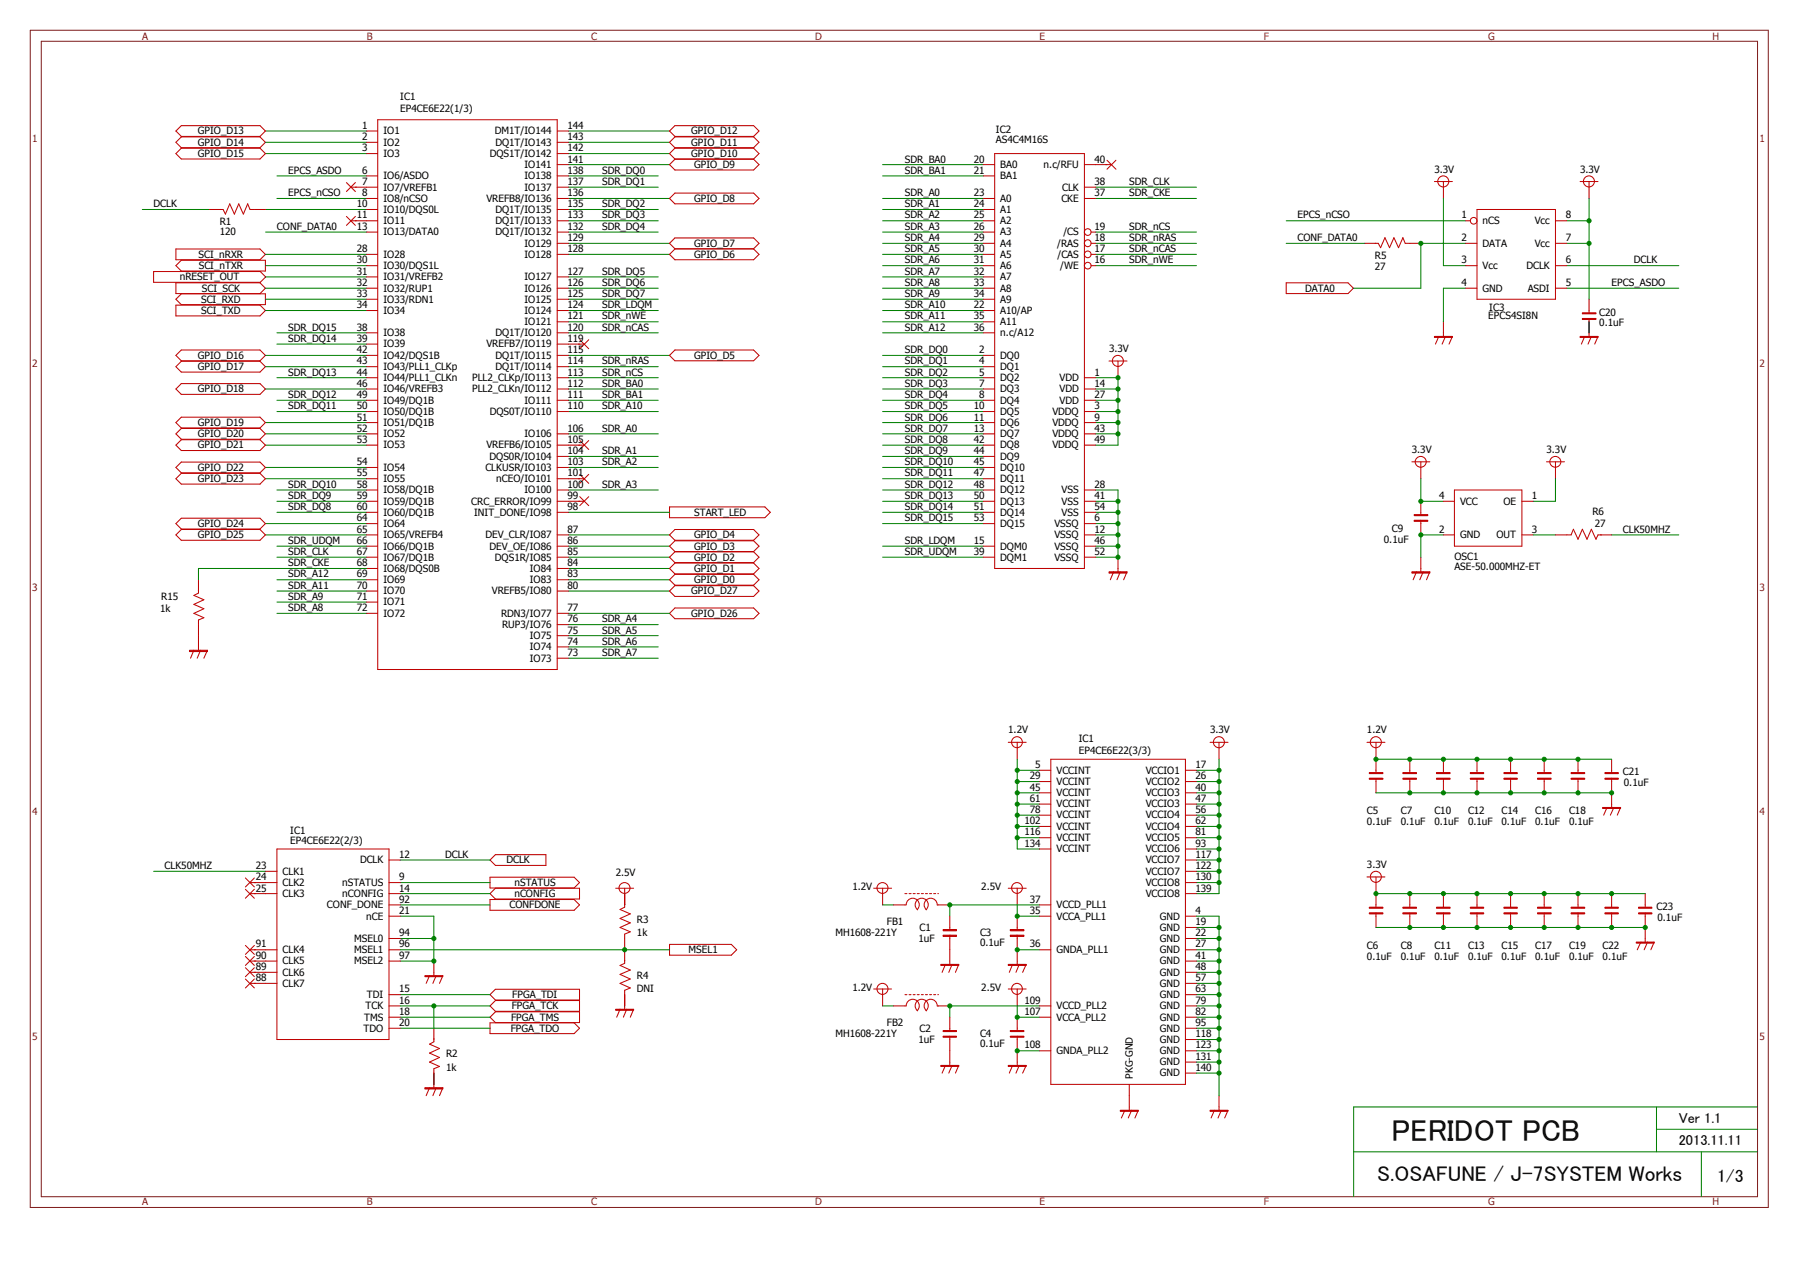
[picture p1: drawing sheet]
<svg xmlns="http://www.w3.org/2000/svg" width="297mm" height="210mm" viewBox="0 0 297 210" stroke-linecap="round" stroke-linejoin="round" font-family="sans-serif">
<path d="M5 5h286.9v194.3h-286.9zM6.8 6.8h283.4v190.8h-283.4z" fill="none" stroke="#802020" stroke-width=".17"/>
<g fill="none" stroke="#008000" stroke-width=".17">
<path d="M23.5 34.6h11.1M43.9 34.6h16.6M43.9 38.3h16.6M43.9 25.4h16.6M43.9 23.5h16.6M43.9 21.6h16.6M45.7 29h14.8M45.7 32.8h14.8M93.9 36.4h14.8M93.9 27.2h16.6M93.9 29h14.8M93.9 32.8h16.6"/>
<path d="M93.9 34.6h14.8M93.9 38.3h14.8M93.9 30.9h14.8M93.9 25.4h16.6M93.9 23.5h16.6M93.9 21.6h16.6M145.7 36.4h16.6M145.7 27.2h16.6M145.7 29h16.6M145.7 32.8h16.6M145.7 34.6h16.6M145.7 38.3h16.6"/>
<path d="M180.9 32.8h16.6M180.9 38.3h16.6M180.9 30.9h16.6M212.3 36.4h29.7M238.3 32.8v11.1h3.7M258.7 36.4h3.6M262.3 32.8v16.6M43.9 47.6h16.6M43.9 43.9h16.6M43.9 42h16.6M43.9 45.7h16.6M43.9 49.4h16.6"/>
<path d="M43.9 51.3h16.6M43.9 58.7h16.6M45.7 54.9h14.8M45.7 56.8h14.8M93.9 40.2h16.6M93.9 47.6h14.8M93.9 42h16.6M93.9 45.7h14.8M93.9 49.4h14.8M93.9 51.3h14.8M93.9 53.1h14.8M93.9 54.9h14.8"/>
<path d="M93.9 58.7h16.6M145.7 40.2h16.6M145.7 47.6h16.6M145.7 43.9h16.6M145.7 42h16.6M145.7 45.7h16.6M145.7 49.4h16.6M145.7 51.3h16.6M145.7 53.1h16.6M145.7 54.9h16.6M145.7 58.7h16.6M180.9 40.2h16.6"/>
<path d="M180.9 43.9h16.6M180.9 42h16.6M212.3 40.2h13M242 40.2h-7.4v7.4h-11.1M242 47.6h-3.7v5.5M258.7 40.2h3.6M258.7 47.6h18.5M258.7 43.9h18.5M262.3 53.1v1.8M43.9 64.2h16.6M43.9 69.8h16.6M43.9 71.6h16.6"/>
<path d="M43.9 60.5h16.6M43.9 73.5h16.6M43.9 77.2h16.6M43.9 79h16.6M45.7 62.4h14.8M45.7 66.1h14.8M45.7 67.9h14.8M93.9 62.4h14.8M93.9 64.2h14.8M93.9 66.1h14.8M93.9 67.9h14.8M93.9 71.6h14.8"/>
<path d="M93.9 60.5h14.8M93.9 75.4h14.8M93.9 77.2h14.8M145.7 62.4h16.6M145.7 64.2h16.6M145.7 66.1h16.6M145.7 67.9h16.6M145.7 69.8h16.6M145.7 71.6h16.6M145.7 60.5h16.6M145.7 73.5h16.6M145.7 75.4h16.6"/>
<path d="M145.7 77.2h16.6M145.7 79h16.6M180.9 62.4h3.7v11.1h-3.7M180.9 64.2h3.7M180.9 66.1h3.7M180.9 67.9h3.7M180.9 69.8h3.7M180.9 71.6h3.7M234.6 79v3.8h3.7M256.8 79v3.8h-3.7M43.9 88.3h16.6M43.9 86.4h16.6"/>
<path d="M45.7 82.8h14.8M45.7 92h14.8M45.7 84.6h14.8M45.7 90.2h14.8M45.7 80.9h14.8M45.7 95.7h14.8M45.7 97.6h14.8M45.7 99.4h14.8M60.5 93.9h-27.7v1.8M93.9 88.3h16.6M93.9 92h16.6M93.9 84.6h16.6"/>
<path d="M93.9 90.2h16.6M93.9 80.9h14.8M93.9 95.7h16.6M93.9 97.6h16.6M93.9 93.9h16.6M145.7 82.8h16.6M145.7 92h16.6M145.7 84.6h16.6M145.7 86.4h16.6M145.7 90.2h16.6M145.7 80.9h16.6M180.9 82.8h3.7"/>
<path d="M180.9 88.3h3.7M180.9 80.9h3.7v11.1h-3.7M180.9 84.6h3.7M180.9 86.4h3.7M180.9 90.2h3.7M238.3 88.3h-3.7v3.7M253.1 88.3h3.7M266.1 88.3h11.1M45.7 101.3h14.8M93.9 101.3h16.6M93.9 108.7h14.8M93.9 106.8h14.8"/>
<path d="M93.9 104.9h14.8M93.9 103.1h14.8M167.9 129h3.7M167.9 130.9h3.7M167.9 132.8h3.7M167.9 134.6h3.7M167.9 136.4h3.7M167.9 125.3v14.9h3.7M167.9 138.3h3.7M167.9 127.2h3.7M197.5 129h3.8M197.5 130.9h3.8"/>
<path d="M197.5 132.8h3.8M197.5 134.6h3.8M197.5 136.4h3.8M197.5 138.3h3.8M197.5 127.2h3.8M201.3 125.3v22.2h-3.8M227.2 130.9h38.9M227.2 125.3h38.9M25.4 143.8h18.5M66.1 151.3h5.5v7.4h-5.5M66.1 154.9h5.5M66.1 156.8h44.4"/>
<path d="M66.1 142h14.8M66.1 145.7h14.8M66.1 147.5h14.8M66.1 149.4h14.8M103.1 147.5v1.9M145.7 149.4h1.8M167.9 156.8h3.7M167.9 149.4v1.9h3.7M171.6 149.4h-14.8v1.9M197.5 143.8h3.8M197.5 154.9h3.8M197.5 156.8h3.8"/>
<path d="M197.5 158.7h3.8M197.5 140.2h3.8M197.5 142h3.8M197.5 145.7h3.8M197.5 153.1h3.8M197.5 151.3h3.8v29.6M227.2 153.1h44.4M227.2 147.5h44.4M66.1 169.8h14.8M66.1 164.2h14.8M66.1 167.9h14.8M66.1 166.1h14.8"/>
<path d="M71.6 166.1v3.7M71.6 177.2v1.8M103.1 164.2v1.9M145.7 166.1h1.8M167.9 166.1v1.8h3.7M167.9 173.5h3.7M171.6 166.1h-14.8v1.8M197.5 169.8h3.8M197.5 164.2h3.8M197.5 167.9h3.8M197.5 173.5h3.8M197.5 160.5h3.8"/>
<path d="M197.5 162.3h3.8M197.5 166.1h3.8M197.5 171.6h3.8M197.5 175.3h3.8M197.5 177.2h3.8M223.5 190.2h66.6M273.5 182.8v7.4M273.5 186.4h16.6M280.9 190.2v7.3M290.1 182.8h-66.6v14.7"/>
</g>
<g fill="none" stroke="#c00000" stroke-width=".17">
<path d="M62.4 19.8h29.6v90.7h-29.6zM29 23.5l.9-.9h13l.9 .9-.9 .9h-13zM29.9 24.5h13l.9 .9-.9 .8h-13l-.9-.8zM29.9 20.7h13l.9 .9-.9 .9h-13l-.9-.9zM34.6 34.6h2.2l.4 .7 .7-1.6 .8 1.6 .7-1.6 .8 1.6 .7-1.6 .4 .9h2.6M57.2 30.1l1.5 1.5M57.2 35.7l1.5 1.5M57.9 36.4h4.5M57.9 30.9h4.5M58.7 30.1l-1.5 1.5M58.7 35.7l-1.5 1.5M60.5 34.6h1.9"/>
<path d="M60.5 21.6h1.9M60.5 23.5h1.9M60.5 25.4h1.9M60.5 29h1.9M60.5 32.8h1.9M60.5 38.3h1.9M92 27.2h1.9M92 36.4h1.9M92 34.6h1.9M92 30.9h1.9M92 21.6h1.9M92 23.5h1.9"/>
<path d="M92 25.4h1.9M92 29h1.9M92 32.8h1.9M92 38.3h1.9M110.5 27.2l.9-.9h13l.9 .9-.9 .9h-13zM110.5 32.8l.9-.9h13l.9 .9-.9 .9h-13zM110.5 23.5l.9-.9h13l.9 .9-.9 .9h-13zM111.4 24.5h13l.9 .9-.9 .8h-13l-.9-.8zM111.4 20.7h13l.9 .9-.9 .9h-13l-.9-.9zM162.3 27.2h1.9M162.3 36.4h1.9M162.3 34.6h1.9"/>
<path d="M162.3 29h1.9M162.3 32.8h1.9M162.3 38.3h1.9M164.2 25.4h14.8v68.5h-14.8zM179 27.2h4.5M179 30.9h1.9M179 32.8h1.9M180.1 38.3h.8M182.8 26.5l1.4 1.4M184.2 26.5l-1.4 1.4M236.8 30h3M238.3 30v2.8"/>
<path d="M242 36.4h.7M243.8 34.6h13v14.8h-13zM256.8 36.4h1.9M260.9 30h2.9M262.3 30v2.8M25.4 44.8h17.6l.9 .9-.9 .9h-17.6zM29 46.7h13.9l.9 .9-.9 .9h-13.9zM29 41.1h13.9l.9 .9-.9 .9h-13.9zM29 50.4h13.9l.9 .9-.9 .9h-13.9zM29.9 43h13.9v1.7h-13.9l-.9-.8zM29.9 48.5h13.9v1.8h-13.9l-.9-.9zM29.9 57.8h13l.9 .9-.9 .9h-13l-.9-.9z"/>
<path d="M29.9 59.6h13l.9 .9-.9 .9h-13l-.9-.9zM60.5 43.9h1.9M60.5 47.6h1.9M60.5 49.4h1.9M60.5 56.8h1.9M60.5 45.7h1.9M60.5 51.3h1.9M60.5 42h1.9M60.5 54.9h1.9M60.5 58.7h1.9M92 40.2h1.9M92 47.6h1.9"/>
<path d="M92 49.4h1.9M92 56.8h4.4M92 45.7h1.9M92 51.3h1.9M92 42h1.9M92 54.9h1.9M92 58.7h1.9M92 53.1h1.9M95.7 56.1l1.5 1.5M97.2 56.1l-1.5 1.5M110.5 40.2l.9-.9h13l.9 .9-.9 .9h-13zM111.4 41.1h13l.9 .9-.9 .9h-13l-.9-.9z"/>
<path d="M111.4 57.8h13l.9 .9-.9 .9h-13l-.9-.9zM162.3 40.2h1.9M162.3 43.9h1.9M162.3 47.6h1.9M162.3 49.4h1.9M162.3 45.7h1.9M162.3 51.3h1.9M162.3 42h1.9M162.3 54.9h1.9M162.3 58.7h1.9M162.3 53.1h1.9M180.1 40.2h.8"/>
<path d="M180.1 43.9h.8M180.1 42h.8M183.1 59.6h3M184.6 59.6v2.8M212.3 46.7h10.2l.9 .9-.9 .9h-10.2zM225.3 40.2h2.2l.4 .7 .7-1.7 .8 1.7 .7-1.7 .8 1.7 .7-1.7 .4 1h2.6M237.5 55.5l-.5 1.3M238.3 53.1v2.4M238.6 55.5l-.5 1.3M239.8 55.5l-.6 1.3M242 40.2h1.8M242 43.9h1.8"/>
<path d="M242 47.6h1.8M256.8 40.2h1.9M256.8 43.9h1.9M256.8 47.6h1.9M261.6 55.5l-.5 1.3M262.3 49.4v2.2M262.3 52.6v2.9M262.7 55.5l-.5 1.3M263.8 55.5l-.5 1.3M29.9 72.6h13l.9 .9-.9 .9h-13l-.9-.9zM29.9 63.3h13l.9 .9-.9 .9h-13l-.9-.9zM29.9 78.1h13l.9 .9-.9 .9h-13l-.9-.9z"/>
<path d="M29.9 68.9h13l.9 .9-.9 .9h-13l-.9-.9zM29.9 70.7h13l.9 .9-.9 .9h-13l-.9-.9zM29.9 76.3h13l.9 .9-.9 .9h-13l-.9-.9zM60.5 79h1.9M60.5 73.5h1.9M60.5 60.5h1.9M60.5 62.4h1.9M60.5 64.2h1.9M60.5 71.6h1.9M60.5 66.1h1.9M60.5 67.9h1.9M60.5 69.8h1.9"/>
<path d="M60.5 77.2h1.9M92 79h4.4M92 73.5h4.4M92 60.5h1.9M92 62.4h1.9M92 64.2h1.9M92 71.6h1.9M92 66.1h1.9M92 67.9h1.9M92 77.2h1.9M92 75.4h1.9M95.7 78.3l1.5 1.5"/>
<path d="M95.7 72.7l1.5 1.5M97.2 78.3l-1.5 1.5M97.2 72.7l-1.5 1.5M162.3 79h1.9M162.3 73.5h1.9M162.3 60.5h1.9M162.3 62.4h1.9M162.3 64.2h1.9M162.3 71.6h1.9M162.3 66.1h1.9M162.3 67.9h1.9M162.3 69.8h1.9"/>
<path d="M162.3 77.2h1.9M162.3 75.4h1.9M179 73.5h1.9M179 62.4h1.9M179 64.2h1.9M179 71.6h1.9M179 66.1h1.9M179 67.9h1.9M179 69.8h1.9M233.1 76.2h3M234.6 76.2v2.8M255.3 76.2h3"/>
<path d="M256.8 76.2v2.8M29.9 85.6h13l.9 .8-.9 .9h-13l-.9-.9zM29.9 87.4h13l.9 .9-.9 .9h-13l-.9-.9zM32.8 95.7v2.2l-.8 .4 1.7 .7-1.7 .8 1.7 .7-1.7 .8 1.7 .7-.9 .4v5M60.5 82.8h1.9M60.5 88.3h1.9M60.5 80.9h1.9M60.5 90.2h1.9M60.5 97.6h1.9M60.5 95.7h1.9M60.5 93.9h1.9M60.5 92h1.9"/>
<path d="M60.5 84.6h1.9M60.5 99.4h1.9M60.5 86.4h1.9M92 82.8h4.4M92 88.3h1.9M92 80.9h1.9M92 90.2h1.9M92 97.6h1.9M92 95.7h1.9M92 93.9h1.9M92 92h1.9M92 84.6h1.9"/>
<path d="M95.7 82l1.5 1.5M97.2 82l-1.5 1.5M110.5 83.7h15.8l.9 .9-.9 .9h-15.8zM111.4 87.4h13l.9 .9-.9 .9h-13l-.9-.9zM111.4 96.7h13l.9 .9-.9 .9h-13l-.9-.9zM111.4 94.8h13l.9 .9-.9 .9h-13l-.9-.9zM111.4 93h13l.9 .9-.9 .8h-13l-.9-.8zM111.4 91.1h13l.9 .9-.9 .9h-13l-.9-.9zM111.4 89.3h13l.9 .9-.9 .9h-13l-.9-.9zM162.3 82.8h1.9M162.3 80.9h1.9M162.3 90.2h1.9"/>
<path d="M162.3 92h1.9M162.3 84.6h1.9M162.3 86.4h1.9M179 82.8h1.9M179 88.3h1.9M179 80.9h1.9M179 90.2h1.9M179 92h1.9M179 84.6h1.9M179 86.4h1.9M183.9 94.4l-.6 1.3M184.6 92v2.4"/>
<path d="M185 94.4l-.6 1.3M186.1 94.4l-.6 1.3M233.8 94.4l-.5 1.3M234.6 82.8v2.2M234.6 85.9v2.4M234.6 92v2.4M234.9 94.4l-.5 1.3M236.1 94.4l-.6 1.3M238.3 82.8h1.8M238.3 88.3h1.8M240.1 80.9h11.1v9.3h-11.1zM251.2 82.8h1.9"/>
<path d="M251.2 88.3h1.9M256.8 88.3h2.6l.4-.9 .7 1.6 .7-1.6 .8 1.6 .7-1.6 .8 1.6 .3-.7h2.3M32 107.4l-.5 1.3M33.1 107.4l-.5 1.3M34.2 107.4l-.5 1.3M60.5 101.3h1.9M92 108.7h1.9M92 106.8h1.9M92 104.9h1.9M92 103.1h1.9M92 101.3h1.9M111.4 100.4h13l.9 .9-.9 .9h-13l-.9-.9z"/>
<path d="M166.5 122.6h2.9M167.9 122.6v2.7M171.6 127.2h1.9M171.6 129h1.9M171.6 130.9h1.9M171.6 132.8h1.9M171.6 134.6h1.9M171.6 136.4h1.9M171.6 138.3h1.9M173.5 125.3h22.2v53.7h-22.2zM195.7 127.2h1.8M195.7 129h1.8"/>
<path d="M195.7 130.9h1.8M195.7 132.8h1.8M195.7 134.6h1.8M195.7 136.4h1.8M195.7 138.3h1.8M199.8 122.6h2.9M201.3 122.6v2.7M225.7 122.6h2.9M227.2 122.6v5M227.2 128.5v2.4M232.7 125.3v2.3M232.7 128.5v2.4"/>
<path d="M238.3 125.3v2.3M238.3 128.5v2.4M243.8 125.3v2.3M243.8 128.5v2.4M249.4 125.3v2.3M249.4 128.5v2.4M254.9 125.3v2.3M254.9 128.5v2.4M260.5 125.3v2.3M260.5 128.5v2.4M265.3 133.3l-.5 1.3M266.1 125.3v2.3"/>
<path d="M266.1 128.5v4.8M266.4 133.3l-.5 1.3M267.5 133.3l-.5 1.3M40.5 156.1l1.5 1.5M40.5 157.9l1.5 1.5M40.5 159.8l1.5 1.4M40.5 146.8l1.5 1.5M40.5 144.9l1.5 1.5M41.3 156.8h4.4M41.3 158.7h4.4M41.3 147.5h4.4M41.3 145.7h4.4"/>
<path d="M42 156.1l-1.5 1.5M42 157.9l-1.5 1.5M42 159.8l-1.5 1.4M42 146.8l-1.5 1.5M42 144.9l-1.5 1.5M43.9 143.8h1.8M45.7 140.2h18.5v31.4h-18.5zM64.2 156.8h1.9M64.2 158.7h1.9M64.2 147.5h1.9M64.2 145.7h1.9M64.2 149.4h1.9"/>
<path d="M64.2 142h1.9M64.2 151.3h1.9M64.2 154.9h1.9M71.6 158.7v2.4M80.9 147.5l.9-.9h13.9v1.8h-13.9zM80.9 144.8h13.9l.9 .9-.9 .9h-13.9zM80.9 148.5h13.9l.9 .9-.9 .9h-13.9zM80.9 142l.9-.9h8.3v1.8h-8.3zM101.6 146.6h3M103.1 146.6v3.2l-.7 .4 1.7 .7-1.7 .7 1.7 .8-1.7 .7 1.7 .7-1 .4v4.8l-.7 .4 1.7 .7-1.7 .8 1.7 .7-1.7 .7 1.7 .8-1 .4v3.1M110.5 155.9h10.2l.9 .9-.9 .9h-10.2zM144.2 146.6h3"/>
<path d="M145.7 146.6v2.8M147.5 149.4h2.1M149.6 149.4a1.08 1.08 0 0 1 1.5-1 1.08 1.08 0 0 1 .3 1.7M152.9 150.2a1.08 1.08 0 0 0 0-1.6 1.08 1.08 0 0 0-1.5 0 1.08 1.08 0 0 0 .1 1.6M154.7 149.4a1.08 1.08 0 0 0-1.5-1 1.08 1.08 0 0 0-.2 1.8M154.8 149.4h2M156.1 159.2l-.6 1.3M156.8 151.3v2.2M156.8 154.4v4.8M157.2 159.2l-.6 1.3M158.3 159.2l-.6 1.3M166.5 146.6h2.9"/>
<path d="M167.2 159.2l-.6 1.3M167.9 146.6v2.8M167.9 151.3v2.2M167.9 154.4v4.8M168.3 159.2l-.6 1.3M169.4 159.2l-.6 1.3M171.6 156.8h1.9M171.6 149.4h1.9M171.6 140.2h1.9M171.6 151.3h1.9M195.7 156.8h1.8M195.7 158.7h1.8"/>
<path d="M195.7 147.5h1.8M195.7 145.7h1.8M195.7 140.2h1.8M195.7 142h1.8M195.7 143.8h1.8M195.7 153.1h1.8M195.7 151.3h1.8M195.7 154.9h1.8M225.7 144.8h2.9M227.2 144.8v5M227.2 150.7v2.4M232.7 147.5v2.3"/>
<path d="M232.7 150.7v2.4M238.3 147.5v2.3M238.3 150.7v2.4M243.8 147.5v2.3M243.8 150.7v2.4M249.4 147.5v2.3M249.4 150.7v2.4M254.9 147.5v2.3M254.9 150.7v2.4M260.5 147.5v2.3M260.5 150.7v2.4M266.1 147.5v2.3"/>
<path d="M266.1 150.7v2.4M270.9 155.5l-.6 1.3M271.6 147.5v2.3M271.6 150.7v4.8M272 155.5l-.6 1.3M273.1 155.5l-.6 1.3M40.5 161.6l1.5 1.5M41.3 160.5h4.4M41.3 162.3h4.4M42 161.6l-1.5 1.5M64.2 166.1h1.9M64.2 169.8h1.9"/>
<path d="M64.2 167.9h1.9M64.2 164.2h1.9M70.9 179.6l-.5 1.3M70.9 161.1l-.5 1.2M71.6 169.8v2.2l-.7 .4 1.7 .7-1.7 .8 1.7 .7-1.7 .7 1.7 .8-1 .3v3.2M72 179.6l-.5 1.3M72 161.1l-.5 1.2M73.1 179.6l-.5 1.3M73.1 161.1l-.5 1.2M80.9 164.2l.9-.9h13.9v1.8h-13.9zM80.9 168.9h13.9l.9 .9-.9 .8h-13.9zM81.8 165.2h13.9v1.8h-13.9l-.9-.9z"/>
<path d="M81.8 167h13.9v1.8h-13.9l-.9-.9zM102.4 166.6l-.6 1.3M103.5 166.6l-.6 1.3M104.6 166.6l-.5 1.3M144.2 163.3h3M145.7 163.3v2.8M147.5 166.1h2.1M149.6 166.1a1.08 1.08 0 0 1 1.5-1 1.08 1.08 0 0 1 .3 1.7M152.9 166.9a1.08 1.08 0 0 0 0-1.6 1.08 1.08 0 0 0-1.5 0 1.08 1.08 0 0 0 .1 1.6M154.7 166.1a1.08 1.08 0 0 0-1.5-1 1.08 1.08 0 0 0-.2 1.8M154.8 166.1h2M156.1 175.9l-.6 1.3"/>
<path d="M156.8 167.9v2.2M156.8 171.1v4.8M157.2 175.9l-.6 1.3M158.3 175.9l-.6 1.3M166.5 163.3h2.9M167.2 175.9l-.6 1.3M167.9 163.3v2.8M167.9 167.9v2.2M167.9 171.1v4.8M168.3 175.9l-.6 1.3M169.4 175.9l-.6 1.3M171.6 166.1h1.9"/>
<path d="M171.6 173.5h1.9M171.6 167.9h1.9M186.4 179v4.3M195.7 160.5h1.8M195.7 162.3h1.8M195.7 166.1h1.8M195.7 177.2h1.8M195.7 175.3h1.8M195.7 173.5h1.8M195.7 171.6h1.8M195.7 169.8h1.8M195.7 167.9h1.8"/>
<path d="M195.7 164.2h1.8M185.7 183.3l-.6 1.3M186.8 183.3l-.5 1.3M187.9 183.3l-.5 1.3M200.5 183.3l-.6 1.3M201.3 180.9v2.4M201.6 183.3l-.5 1.3M202.7 183.3l-.5 1.3"/>
<circle cx="179.6" cy="38.3" r=".55"/>
<circle cx="238.3" cy="30" r=".91"/>
<circle cx="243.3" cy="36.4" r=".55"/>
<circle cx="262.3" cy="30" r=".91"/>
<circle cx="179.6" cy="40.2" r=".56"/>
<circle cx="179.6" cy="42" r=".55"/>
<circle cx="179.6" cy="43.9" r=".55"/>
<circle cx="184.6" cy="59.6" r=".91"/>
<circle cx="234.6" cy="76.2" r=".9"/>
<circle cx="256.8" cy="76.2" r=".9"/>
<circle cx="167.9" cy="122.5" r=".9"/>
<circle cx="201.2" cy="122.5" r=".91"/>
<circle cx="227.1" cy="122.5" r=".91"/>
<circle cx="103.1" cy="146.6" r=".9"/>
<circle cx="145.7" cy="146.6" r=".9"/>
<circle cx="167.9" cy="146.6" r=".89"/>
<circle cx="227.1" cy="144.8" r=".91"/>
<circle cx="145.7" cy="163.3" r=".91"/>
<circle cx="167.9" cy="163.3" r=".9"/>
</g>
<g fill="#c00000" stroke="#c00000" stroke-width=".17">
<path d="M261.2 51.6h2.3v.2h-2.3z"/>
<path d="M261.2 52.6h2.3v.1h-2.3z"/>
<path d="M260.9 55.5h2.9v.2h-2.9z"/>
<path d="M236.8 55.5h3v.2h-3z"/>
<path d="M233.1 94.4h3v.2h-3z"/>
<path d="M233.5 85h2.2v.1h-2.2z"/>
<path d="M233.5 85.9h2.2v.2h-2.2z"/>
<path d="M183.1 94.4h3v.2h-3z"/>
<path d="M70.1 179.6h3v.2h-3z"/>
<path d="M166.5 159.2h2.9v.2h-2.9z"/>
<path d="M166.8 153.5h2.2v.2h-2.2z"/>
<path d="M166.8 154.4h2.2v.2h-2.2z"/>
<path d="M155.7 153.5h2.2v.2h-2.2z"/>
<path d="M155.7 154.4h2.2v.2h-2.2z"/>
<path d="M155.3 159.2h3v.2h-3z"/>
<path d="M166.5 175.9h2.9v.2h-2.9z"/>
<path d="M166.8 170.1h2.2v.2h-2.2z"/>
<path d="M166.8 171.1h2.2v.1h-2.2z"/>
<path d="M155.7 170.1h2.2v.2h-2.2z"/>
<path d="M155.7 171.1h2.2v.1h-2.2z"/>
<path d="M155.3 175.9h3v.2h-3z"/>
<path d="M199.8 183.3h2.9v.2h-2.9z"/>
<path d="M185 183.3h2.9v.2h-2.9z"/>
<path d="M264.6 133.3h2.9v.2h-2.9z"/>
<path d="M265 127.6h2.2v.1h-2.2z"/>
<path d="M265 128.5h2.2v.2h-2.2z"/>
<path d="M259.4 127.6h2.2v.1h-2.2z"/>
<path d="M259.4 128.5h2.2v.2h-2.2z"/>
<path d="M253.8 127.6h2.3v.1h-2.3z"/>
<path d="M253.8 128.5h2.3v.2h-2.3z"/>
<path d="M248.3 127.6h2.2v.1h-2.2z"/>
<path d="M248.3 128.5h2.2v.2h-2.2z"/>
<path d="M242.7 127.6h2.2v.1h-2.2z"/>
<path d="M242.7 128.5h2.2v.2h-2.2z"/>
<path d="M237.2 127.6h2.2v.1h-2.2z"/>
<path d="M237.2 128.5h2.2v.2h-2.2z"/>
<path d="M231.6 127.6h2.2v.1h-2.2z"/>
<path d="M231.6 128.5h2.2v.2h-2.2z"/>
<path d="M226.1 127.6h2.2v.1h-2.2z"/>
<path d="M226.1 128.5h2.2v.2h-2.2z"/>
<path d="M259.4 149.8h2.2v.1h-2.2z"/>
<path d="M259.4 150.7h2.2v.2h-2.2z"/>
<path d="M253.8 149.8h2.3v.1h-2.3z"/>
<path d="M253.8 150.7h2.3v.2h-2.3z"/>
<path d="M248.3 149.8h2.2v.1h-2.2z"/>
<path d="M248.3 150.7h2.2v.2h-2.2z"/>
<path d="M242.7 149.8h2.2v.1h-2.2z"/>
<path d="M242.7 150.7h2.2v.2h-2.2z"/>
<path d="M237.2 149.8h2.2v.1h-2.2z"/>
<path d="M237.2 150.7h2.2v.2h-2.2z"/>
<path d="M231.6 149.8h2.2v.1h-2.2z"/>
<path d="M231.6 150.7h2.2v.2h-2.2z"/>
<path d="M226.1 149.8h2.2v.1h-2.2z"/>
<path d="M226.1 150.7h2.2v.2h-2.2z"/>
<path d="M270.1 155.5h3v.2h-3z"/>
<path d="M270.5 149.8h2.2v.1h-2.2z"/>
<path d="M270.5 150.7h2.2v.2h-2.2z"/>
<path d="M265 149.8h2.2v.1h-2.2z"/>
<path d="M265 150.7h2.2v.2h-2.2z"/>
<path d="M70.1 161.1h3v.1h-3z"/>
<path d="M101.6 166.6h3v.2h-3z"/>
<path d="M31.3 107.4h2.9v.2h-2.9z"/>
</g>
<path d="M149.4 147.5h5.5M149.4 164.2h5.5" fill="none" stroke="#c00000" stroke-width=".17" stroke-dasharray=".3 .3"/>
<g fill="#008000" stroke="#008000" stroke-width=".17">
<circle cx="262.3" cy="36.4" r=".34"/>
<circle cx="262.3" cy="40.2" r=".34"/>
<circle cx="234.6" cy="40.2" r=".34"/>
<circle cx="234.6" cy="82.8" r=".34"/>
<circle cx="234.6" cy="88.3" r=".34"/>
<circle cx="184.6" cy="64.2" r=".34"/>
<circle cx="184.6" cy="66.1" r=".34"/>
<circle cx="184.6" cy="67.9" r=".34"/>
<circle cx="184.6" cy="69.8" r=".34"/>
<circle cx="184.6" cy="71.6" r=".34"/>
<circle cx="184.6" cy="82.8" r=".34"/>
<circle cx="184.6" cy="84.6" r=".34"/>
<circle cx="184.6" cy="86.4" r=".34"/>
<circle cx="184.6" cy="88.3" r=".34"/>
<circle cx="184.6" cy="90.2" r=".34"/>
<circle cx="184.6" cy="92" r=".34"/>
<circle cx="184.6" cy="62.4" r=".34"/>
<circle cx="71.6" cy="166.1" r=".34"/>
<circle cx="201.3" cy="129" r=".34"/>
<circle cx="201.3" cy="130.9" r=".34"/>
<circle cx="201.3" cy="132.8" r=".34"/>
<circle cx="201.3" cy="134.6" r=".34"/>
<circle cx="201.3" cy="138.3" r=".34"/>
<circle cx="201.3" cy="140.2" r=".34"/>
<circle cx="201.3" cy="142" r=".34"/>
<circle cx="201.3" cy="143.8" r=".34"/>
<circle cx="201.3" cy="145.7" r=".34"/>
<circle cx="201.3" cy="154.9" r=".34"/>
<circle cx="201.3" cy="156.8" r=".34"/>
<circle cx="201.3" cy="158.7" r=".34"/>
<circle cx="201.3" cy="160.5" r=".34"/>
<circle cx="201.3" cy="162.3" r=".34"/>
<circle cx="201.3" cy="164.2" r=".34"/>
<circle cx="201.3" cy="166.1" r=".34"/>
<circle cx="201.3" cy="167.9" r=".34"/>
<circle cx="201.3" cy="169.8" r=".34"/>
<circle cx="201.3" cy="171.6" r=".34"/>
<circle cx="167.9" cy="127.2" r=".34"/>
<circle cx="167.9" cy="129" r=".34"/>
<circle cx="167.9" cy="130.9" r=".34"/>
<circle cx="167.9" cy="132.8" r=".34"/>
<circle cx="167.9" cy="134.6" r=".34"/>
<circle cx="167.9" cy="136.4" r=".34"/>
<circle cx="167.9" cy="138.3" r=".34"/>
<circle cx="201.3" cy="127.2" r=".34"/>
<circle cx="201.3" cy="173.5" r=".34"/>
<circle cx="201.3" cy="136.4" r=".34"/>
<circle cx="167.9" cy="151.3" r=".34"/>
<circle cx="167.9" cy="156.8" r=".34"/>
<circle cx="156.8" cy="149.4" r=".34"/>
<circle cx="167.9" cy="167.9" r=".34"/>
<circle cx="167.9" cy="173.5" r=".34"/>
<circle cx="156.8" cy="166.1" r=".34"/>
<circle cx="201.3" cy="153.1" r=".34"/>
<circle cx="201.3" cy="175.3" r=".34"/>
<circle cx="201.3" cy="177.2" r=".34"/>
<circle cx="227.2" cy="125.3" r=".34"/>
<circle cx="232.7" cy="125.3" r=".34"/>
<circle cx="238.3" cy="125.3" r=".34"/>
<circle cx="243.8" cy="125.3" r=".34"/>
<circle cx="249.4" cy="125.3" r=".34"/>
<circle cx="254.9" cy="125.3" r=".34"/>
<circle cx="260.5" cy="125.3" r=".34"/>
<circle cx="232.7" cy="130.9" r=".34"/>
<circle cx="238.3" cy="130.9" r=".34"/>
<circle cx="243.8" cy="130.9" r=".34"/>
<circle cx="249.4" cy="130.9" r=".34"/>
<circle cx="254.9" cy="130.9" r=".34"/>
<circle cx="260.5" cy="130.9" r=".34"/>
<circle cx="266.1" cy="130.9" r=".34"/>
<circle cx="227.2" cy="147.5" r=".34"/>
<circle cx="232.7" cy="147.5" r=".34"/>
<circle cx="238.3" cy="147.5" r=".34"/>
<circle cx="243.8" cy="147.5" r=".34"/>
<circle cx="249.4" cy="147.5" r=".34"/>
<circle cx="254.9" cy="147.5" r=".34"/>
<circle cx="260.5" cy="147.5" r=".34"/>
<circle cx="232.7" cy="153.1" r=".34"/>
<circle cx="238.3" cy="153.1" r=".34"/>
<circle cx="243.8" cy="153.1" r=".34"/>
<circle cx="249.4" cy="153.1" r=".34"/>
<circle cx="254.9" cy="153.1" r=".34"/>
<circle cx="260.5" cy="153.1" r=".34"/>
<circle cx="271.6" cy="153.1" r=".34"/>
<circle cx="266.1" cy="147.5" r=".34"/>
<circle cx="266.1" cy="153.1" r=".34"/>
<circle cx="103.1" cy="156.8" r=".34"/>
<circle cx="71.6" cy="154.9" r=".34"/>
<circle cx="71.6" cy="158.7" r=".34"/>
</g>
<text font-size="5" x="229.8" y="188.3">PERIDOT PCB</text>
<text font-size="3.5" x="227.4" y="195">S.OSAFUNE / J-7SYSTEM Works</text>
<text font-size="2.9" x="283.5" y="195.1">1/3</text>
<g font-size="2.4">
<text x="277.2" y="185.4">Ver 1.1</text>
<text x="277.2" y="189.1">2013.11.11</text>
</g>
<g font-size="1.7" fill="#802020">
<text x="23.5" y="6.6">A</text>
<text x="60.5" y="6.6">B</text>
<text x="97.6" y="6.6">C</text>
<text x="134.6" y="6.6">D</text>
<text x="171.6" y="6.6">E</text>
<text x="208.7" y="6.6">F</text>
<text x="245.7" y="6.6">G</text>
<text x="282.7" y="6.6">H</text>
<text x="5.3" y="23.5">1</text>
<text x="290.5" y="23.5">1</text>
<text x="5.3" y="60.5">2</text>
<text x="290.5" y="60.5">2</text>
<text x="5.3" y="97.6">3</text>
<text x="290.5" y="97.6">3</text>
<text x="5.3" y="134.6">4</text>
<text x="290.5" y="134.6">4</text>
<text x="5.3" y="171.6">5</text>
<text x="290.5" y="171.6">5</text>
<text x="23.5" y="199">A</text>
<text x="60.5" y="199">B</text>
<text x="97.6" y="199">C</text>
<text x="134.6" y="199">D</text>
<text x="171.6" y="199">E</text>
<text x="208.7" y="199">F</text>
<text x="245.7" y="199">G</text>
<text x="282.7" y="199">H</text>
</g>
<g font-size="1.7">
<text x="66.1" y="16.5">IC1</text>
<text x="32.6" y="22.2">GPIO_D13</text>
<text x="59.8" y="21.3">1</text>
<text x="59.8" y="23.1">2</text>
<text x="63.3" y="22.2">IO1</text>
<text x="66.1" y="18.5">EP4CE6E22(1/3)</text>
<text x="81.7" y="22.2">DM1T/IO144</text>
<text x="93.7" y="21.3">144</text>
<text x="93.7" y="23.1">143</text>
<text x="114.1" y="22.2">GPIO_D12</text>
<text x="164.4" y="23.7">AS4C4M16S</text>
<text x="164.4" y="22">IC2</text>
<text x="32.6" y="25.9">GPIO_D15</text>
<text x="32.6" y="24">GPIO_D14</text>
<text x="47.6" y="28.7">EPCS_ASDO</text>
<text x="59.8" y="25">3</text>
<text x="59.8" y="28.7">6</text>
<text x="63.3" y="24">IO2</text>
<text x="63.3" y="25.9">IO3</text>
<text x="63.3" y="29.6">IO6/ASDO</text>
<text x="80.9" y="25.9">DQS1T/IO142</text>
<text x="81.8" y="24">DQ1T/IO143</text>
<text x="86.6" y="27.8">IO141</text>
<text x="86.6" y="29.6">IO138</text>
<text x="93.7" y="25">142</text>
<text x="93.7" y="26.8">141</text>
<text x="93.7" y="28.7">138</text>
<text x="99.4" y="28.7">SDR_DQ0</text>
<text x="114.1" y="25.9">GPIO_D10</text>
<text x="114.1" y="24">GPIO_D11</text>
<text x="114.6" y="27.8">GPIO_D9</text>
<text x="149.4" y="26.8">SDR_BA0</text>
<text x="149.4" y="28.7">SDR_BA1</text>
<text x="160.8" y="26.8">20</text>
<text x="160.8" y="28.7">21</text>
<text x="165.1" y="27.8">BA0</text>
<text x="165.1" y="29.6">BA1</text>
<text x="172.3" y="27.8">n.c/RFU</text>
<text x="180.7" y="26.8">40</text>
<text x="236.8" y="28.5">3.3V</text>
<text x="260.9" y="28.5">3.3V</text>
<text x="25.4" y="34.2">DCLK</text>
<text x="47.6" y="32.4">EPCS_nCSO</text>
<text x="58.9" y="34.2">10</text>
<text x="59.8" y="32.4">8</text>
<text x="59.8" y="30.5">7</text>
<text x="63.3" y="33.3">IO8/nCSO</text>
<text x="63.3" y="31.5">IO7/VREFB1</text>
<text x="63.3" y="35.1">IO10/DQS0L</text>
<text x="80.3" y="33.3">VREFB8/IO136</text>
<text x="81.8" y="35.1">DQ1T/IO135</text>
<text x="86.6" y="31.5">IO137</text>
<text x="93.7" y="30.5">137</text>
<text x="93.7" y="32.4">136</text>
<text x="93.7" y="34.2">135</text>
<text x="99.4" y="34.2">SDR_DQ2</text>
<text x="99.4" y="30.5">SDR_DQ1</text>
<text x="114.6" y="33.3">GPIO_D8</text>
<text x="149.4" y="32.4">SDR_A0</text>
<text x="149.4" y="34.2">SDR_A1</text>
<text x="160.8" y="34.2">24</text>
<text x="160.8" y="32.4">23</text>
<text x="165.1" y="35.1">A1</text>
<text x="165.1" y="33.3">A0</text>
<text x="175.2" y="33.3">CKE</text>
<text x="175.3" y="31.5">CLK</text>
<text x="180.7" y="30.5">38</text>
<text x="180.7" y="32.4">37</text>
<text x="186.4" y="30.5">SDR_CLK</text>
<text x="186.4" y="32.4">SDR_CKE</text>
<text x="36.3" y="38.9">120</text>
<text x="36.3" y="37.2">R1</text>
<text x="45.7" y="37.9">CONF_DATA0</text>
<text x="58.9" y="36.1">11</text>
<text x="58.9" y="37.9">13</text>
<text x="58.9" y="41.7">28</text>
<text x="63.3" y="37">IO11</text>
<text x="63.3" y="38.9">IO13/DATA0</text>
<text x="81.8" y="37">DQ1T/IO133</text>
<text x="81.8" y="38.9">DQ1T/IO132</text>
<text x="86.6" y="40.7">IO129</text>
<text x="93.7" y="36.1">133</text>
<text x="93.7" y="37.9">132</text>
<text x="93.7" y="39.8">129</text>
<text x="93.7" y="41.7">128</text>
<text x="99.4" y="37.9">SDR_DQ4</text>
<text x="99.4" y="36.1">SDR_DQ3</text>
<text x="114.6" y="40.7">GPIO_D7</text>
<text x="149.4" y="36.1">SDR_A2</text>
<text x="149.4" y="37.9">SDR_A3</text>
<text x="149.4" y="39.8">SDR_A4</text>
<text x="149.4" y="41.7">SDR_A5</text>
<text x="160.8" y="41.7">30</text>
<text x="160.8" y="39.8">29</text>
<text x="160.8" y="37.9">26</text>
<text x="160.8" y="36.1">25</text>
<text x="165.1" y="40.7">A4</text>
<text x="165.1" y="38.9">A3</text>
<text x="165.1" y="37">A2</text>
<text x="174.5" y="40.7">/RAS</text>
<text x="175.6" y="38.9">/CS</text>
<text x="180.7" y="41.7">17</text>
<text x="180.7" y="39.8">18</text>
<text x="180.7" y="37.9">19</text>
<text x="186.4" y="41.7">SDR_nCAS</text>
<text x="186.4" y="37.9">SDR_nCS</text>
<text x="186.4" y="39.8">SDR_nRAS</text>
<text x="214.2" y="39.8">CONF_DATA0</text>
<text x="214.2" y="36.1">EPCS_nCSO</text>
<text x="241.3" y="39.8">2</text>
<text x="241.3" y="36.1">1</text>
<text x="244.8" y="40.7">DATA</text>
<text x="244.8" y="37">nCS</text>
<text x="253.4" y="40.7">Vcc</text>
<text x="253.4" y="37">Vcc</text>
<text x="258.5" y="39.8">7</text>
<text x="258.5" y="36.1">8</text>
<text x="29.7" y="46.3">nRESET_OUT</text>
<text x="32.8" y="42.5">SCI_nRXR</text>
<text x="32.8" y="44.4">SCI_nTXR</text>
<text x="58.9" y="45.3">31</text>
<text x="58.9" y="43.5">30</text>
<text x="58.9" y="47.2">32</text>
<text x="63.3" y="46.3">IO31/VREFB2</text>
<text x="63.3" y="42.5">IO28</text>
<text x="63.3" y="44.4">IO30/DQS1L</text>
<text x="86.6" y="42.5">IO128</text>
<text x="86.6" y="46.3">IO127</text>
<text x="93.7" y="47.2">126</text>
<text x="93.7" y="45.3">127</text>
<text x="99.4" y="47.2">SDR_DQ6</text>
<text x="99.4" y="45.3">SDR_DQ5</text>
<text x="114.6" y="42.5">GPIO_D6</text>
<text x="149.4" y="43.5">SDR_A6</text>
<text x="149.4" y="45.3">SDR_A7</text>
<text x="149.4" y="47.2">SDR_A8</text>
<text x="160.8" y="47.2">33</text>
<text x="160.8" y="45.3">32</text>
<text x="160.8" y="43.5">31</text>
<text x="165.1" y="46.3">A7</text>
<text x="165.1" y="44.4">A6</text>
<text x="165.1" y="42.5">A5</text>
<text x="174.6" y="42.5">/CAS</text>
<text x="175" y="44.4">/WE</text>
<text x="180.7" y="43.5">16</text>
<text x="186.4" y="43.5">SDR_nWE</text>
<text x="227" y="44.6">27</text>
<text x="227" y="42.8">R5</text>
<text x="241.3" y="43.5">3</text>
<text x="241.3" y="47.2">4</text>
<text x="244.8" y="44.4">Vcc</text>
<text x="252" y="44.4">DCLK</text>
<text x="258.5" y="47.2">5</text>
<text x="258.5" y="43.5">6</text>
<text x="266.1" y="47.2">EPCS_ASDO</text>
<text x="269.7" y="43.5">DCLK</text>
<text x="33.2" y="50">SCI_RXD</text>
<text x="33.2" y="51.8">SCI_TXD</text>
<text x="33.3" y="48.1">SCI_SCK</text>
<text x="58.9" y="50.9">34</text>
<text x="58.9" y="49.1">33</text>
<text x="63.3" y="51.8">IO34</text>
<text x="63.3" y="48.1">IO32/RUP1</text>
<text x="63.3" y="50">IO33/RDN1</text>
<text x="86.6" y="53.7">IO121</text>
<text x="86.6" y="51.8">IO124</text>
<text x="86.6" y="50">IO125</text>
<text x="86.6" y="48.1">IO126</text>
<text x="93.7" y="52.7">121</text>
<text x="93.7" y="50.9">124</text>
<text x="93.7" y="49.1">125</text>
<text x="99.4" y="52.7">SDR_nWE</text>
<text x="99.4" y="50.9">SDR_LDQM</text>
<text x="99.4" y="49.1">SDR_DQ7</text>
<text x="149.4" y="49.1">SDR_A9</text>
<text x="149.4" y="50.9">SDR_A10</text>
<text x="149.4" y="52.7">SDR_A11</text>
<text x="160.8" y="52.7">35</text>
<text x="160.8" y="49.1">34</text>
<text x="160.8" y="50.9">22</text>
<text x="165.1" y="53.7">A11</text>
<text x="165.1" y="50">A9</text>
<text x="165.1" y="48.1">A8</text>
<text x="165.1" y="51.8">A10/AP</text>
<text x="215.5" y="48.1">DATA0</text>
<text x="244.8" y="48.1">GND</text>
<text x="245.7" y="52.7">EPCS4SI8N</text>
<text x="245.9" y="51.3">IC3</text>
<text x="252.2" y="48.1">ASDI</text>
<text x="264" y="53.8">0.1uF</text>
<text x="264" y="52.2">C20</text>
<text x="32.6" y="59.2">GPIO_D16</text>
<text x="47.6" y="54.6">SDR_DQ15</text>
<text x="47.6" y="56.4">SDR_DQ14</text>
<text x="58.9" y="54.6">38</text>
<text x="58.9" y="56.4">39</text>
<text x="58.9" y="58.3">42</text>
<text x="63.3" y="55.5">IO38</text>
<text x="63.3" y="57.4">IO39</text>
<text x="63.3" y="59.2">IO42/DQS1B</text>
<text x="80.3" y="57.4">VREFB7/IO119</text>
<text x="81.8" y="59.2">DQ1T/IO115</text>
<text x="81.8" y="55.5">DQ1T/IO120</text>
<text x="93.7" y="58.3">115</text>
<text x="93.7" y="56.4">119</text>
<text x="93.7" y="54.6">120</text>
<text x="99.4" y="54.6">SDR_nCAS</text>
<text x="114.6" y="59.2">GPIO_D5</text>
<text x="149.4" y="54.6">SDR_A12</text>
<text x="149.4" y="58.3">SDR_DQ0</text>
<text x="160.8" y="54.6">36</text>
<text x="161.7" y="58.3">2</text>
<text x="165.1" y="59.2">DQ0</text>
<text x="165.1" y="55.5">n.c/A12</text>
<text x="183.1" y="58.1">3.3V</text>
<text x="32.6" y="61.1">GPIO_D17</text>
<text x="32.6" y="64.8">GPIO_D18</text>
<text x="47.6" y="62">SDR_DQ13</text>
<text x="47.6" y="65.7">SDR_DQ12</text>
<text x="58.9" y="60.2">43</text>
<text x="58.9" y="62">44</text>
<text x="58.9" y="63.8">46</text>
<text x="58.9" y="65.7">49</text>
<text x="63.3" y="61.1">IO43/PLL1_CLKp</text>
<text x="63.3" y="62.9">IO44/PLL1_CLKn</text>
<text x="63.3" y="64.8">IO46/VREFB3</text>
<text x="77.9" y="64.8">PLL2_CLKn/IO112</text>
<text x="77.9" y="62.9">PLL2_CLKp/IO113</text>
<text x="81.8" y="61.1">DQ1T/IO114</text>
<text x="93.7" y="65.7">111</text>
<text x="93.7" y="63.8">112</text>
<text x="93.7" y="62">113</text>
<text x="93.7" y="60.2">114</text>
<text x="99.4" y="65.7">SDR_BA1</text>
<text x="99.4" y="63.8">SDR_BA0</text>
<text x="99.4" y="62">SDR_nCS</text>
<text x="99.4" y="60.2">SDR_nRAS</text>
<text x="149.4" y="60.2">SDR_DQ1</text>
<text x="149.4" y="62">SDR_DQ2</text>
<text x="149.4" y="63.8">SDR_DQ3</text>
<text x="149.4" y="65.7">SDR_DQ4</text>
<text x="161.7" y="65.7">8</text>
<text x="161.7" y="63.8">7</text>
<text x="161.7" y="62">5</text>
<text x="161.7" y="60.2">4</text>
<text x="165.1" y="64.8">DQ3</text>
<text x="165.1" y="62.9">DQ2</text>
<text x="165.1" y="61.1">DQ1</text>
<text x="174.9" y="62.9">VDD</text>
<text x="174.9" y="64.8">VDD</text>
<text x="180.7" y="62">1</text>
<text x="180.7" y="63.8">14</text>
<text x="180.7" y="65.7">27</text>
<text x="32.6" y="70.4">GPIO_D19</text>
<text x="47.6" y="67.6">SDR_DQ11</text>
<text x="58.9" y="71.2">52</text>
<text x="58.9" y="67.6">50</text>
<text x="58.9" y="69.4">51</text>
<text x="63.3" y="66.6">IO49/DQ1B</text>
<text x="63.3" y="68.5">IO50/DQ1B</text>
<text x="63.3" y="70.4">IO51/DQ1B</text>
<text x="80.9" y="68.5">DQS0T/IO110</text>
<text x="86.6" y="66.6">IO111</text>
<text x="93.7" y="71.2">106</text>
<text x="93.7" y="67.6">110</text>
<text x="99.4" y="71.2">SDR_A0</text>
<text x="99.4" y="67.6">SDR_A10</text>
<text x="149.4" y="67.6">SDR_DQ5</text>
<text x="149.4" y="69.4">SDR_DQ6</text>
<text x="149.4" y="71.2">SDR_DQ7</text>
<text x="160.8" y="71.2">13</text>
<text x="160.8" y="69.4">11</text>
<text x="160.8" y="67.6">10</text>
<text x="165.1" y="70.4">DQ6</text>
<text x="165.1" y="68.5">DQ5</text>
<text x="165.1" y="66.6">DQ4</text>
<text x="173.7" y="68.5">VDDQ</text>
<text x="173.7" y="70.4">VDDQ</text>
<text x="174.9" y="66.6">VDD</text>
<text x="180.7" y="67.6">3</text>
<text x="180.7" y="69.4">9</text>
<text x="180.7" y="71.2">43</text>
<text x="32.6" y="72.2">GPIO_D20</text>
<text x="32.6" y="74">GPIO_D21</text>
<text x="32.6" y="77.7">GPIO_D22</text>
<text x="58.9" y="73.1">53</text>
<text x="58.9" y="76.8">54</text>
<text x="63.3" y="72.2">IO52</text>
<text x="63.3" y="74">IO53</text>
<text x="63.3" y="77.7">IO54</text>
<text x="80.1" y="77.7">CLKUSR/IO103</text>
<text x="80.3" y="74">VREFB6/IO105</text>
<text x="80.8" y="75.9">DQS0R/IO104</text>
<text x="86.6" y="72.2">IO106</text>
<text x="93.7" y="76.8">103</text>
<text x="93.7" y="75">104</text>
<text x="93.7" y="73.1">105</text>
<text x="99.4" y="76.8">SDR_A2</text>
<text x="99.4" y="75">SDR_A1</text>
<text x="149.4" y="73.1">SDR_DQ8</text>
<text x="149.4" y="75">SDR_DQ9</text>
<text x="149.4" y="76.8">SDR_DQ10</text>
<text x="160.8" y="76.8">45</text>
<text x="160.8" y="75">44</text>
<text x="160.8" y="73.1">42</text>
<text x="165.1" y="77.7">DQ10</text>
<text x="165.1" y="75.9">DQ9</text>
<text x="165.1" y="74">DQ8</text>
<text x="165.1" y="72.2">DQ7</text>
<text x="173.7" y="72.2">VDDQ</text>
<text x="173.7" y="74">VDDQ</text>
<text x="180.7" y="73.1">49</text>
<text x="233.1" y="74.8">3.3V</text>
<text x="255.3" y="74.8">3.3V</text>
<text x="32.6" y="79.6">GPIO_D23</text>
<text x="47.6" y="80.5">SDR_DQ10</text>
<text x="47.6" y="82.4">SDR_DQ9</text>
<text x="58.9" y="82.4">59</text>
<text x="58.9" y="80.5">58</text>
<text x="58.9" y="78.7">55</text>
<text x="63.3" y="83.3">IO59/DQ1B</text>
<text x="63.3" y="81.4">IO58/DQ1B</text>
<text x="63.3" y="79.6">IO55</text>
<text x="77.8" y="83.3">CRC_ERROR/IO99</text>
<text x="81.9" y="79.6">nCEO/IO101</text>
<text x="86.6" y="81.4">IO100</text>
<text x="93.7" y="82.4">99</text>
<text x="93.7" y="80.5">100</text>
<text x="93.7" y="78.7">101</text>
<text x="99.4" y="80.5">SDR_A3</text>
<text x="149.4" y="78.7">SDR_DQ11</text>
<text x="149.4" y="80.5">SDR_DQ12</text>
<text x="149.4" y="82.4">SDR_DQ13</text>
<text x="160.8" y="82.4">50</text>
<text x="160.8" y="80.5">48</text>
<text x="160.8" y="78.7">47</text>
<text x="165.1" y="83.3">DQ13</text>
<text x="165.1" y="81.4">DQ12</text>
<text x="165.1" y="79.6">DQ11</text>
<text x="175.3" y="83.3">VSS</text>
<text x="175.3" y="81.4">VSS</text>
<text x="180.7" y="82.4">41</text>
<text x="180.7" y="80.5">28</text>
<text x="237.6" y="82.4">4</text>
<text x="241" y="83.3">VCC</text>
<text x="248.2" y="83.3">OE</text>
<text x="252.9" y="82.4">1</text>
<text x="32.6" y="87">GPIO_D24</text>
<text x="32.6" y="88.9">GPIO_D25</text>
<text x="47.6" y="84.2">SDR_DQ8</text>
<text x="47.6" y="89.8">SDR_UDQM</text>
<text x="58.9" y="89.8">66</text>
<text x="58.9" y="87.9">65</text>
<text x="58.9" y="86.1">64</text>
<text x="58.9" y="84.2">60</text>
<text x="63.3" y="88.9">IO65/VREFB4</text>
<text x="63.3" y="87">IO64</text>
<text x="63.3" y="85.1">IO60/DQ1B</text>
<text x="78.3" y="85.1">INIT_DONE/IO98</text>
<text x="80.1" y="88.9">DEV_CLR/IO87</text>
<text x="93.7" y="89.8">86</text>
<text x="93.7" y="87.9">87</text>
<text x="93.7" y="84.2">98</text>
<text x="114.6" y="88.9">GPIO_D4</text>
<text x="114.6" y="85.1">START_LED</text>
<text x="149.4" y="84.2">SDR_DQ14</text>
<text x="149.4" y="86.1">SDR_DQ15</text>
<text x="149.4" y="89.8">SDR_LDQM</text>
<text x="160.8" y="89.8">15</text>
<text x="160.8" y="86.1">53</text>
<text x="160.8" y="84.2">51</text>
<text x="165.1" y="87">DQ15</text>
<text x="165.1" y="85.1">DQ14</text>
<text x="174.1" y="88.9">VSSQ</text>
<text x="174.1" y="87">VSSQ</text>
<text x="175.3" y="85.1">VSS</text>
<text x="180.7" y="89.8">46</text>
<text x="180.7" y="87.9">12</text>
<text x="180.7" y="86.1">6</text>
<text x="180.7" y="84.2">54</text>
<text x="228.5" y="89.6">0.1uF</text>
<text x="229.8" y="87.8">C9</text>
<text x="237.6" y="87.9">2</text>
<text x="241" y="88.9">GND</text>
<text x="247.1" y="88.9">OUT</text>
<text x="252.9" y="87.9">3</text>
<text x="262.9" y="85">R6</text>
<text x="263.3" y="87">27</text>
<text x="267.9" y="87.9">CLK50MHZ</text>
<text x="47.6" y="93.5">SDR_CKE</text>
<text x="47.6" y="91.7">SDR_CLK</text>
<text x="47.6" y="95.3">SDR_A12</text>
<text x="58.9" y="95.3">69</text>
<text x="58.9" y="93.5">68</text>
<text x="58.9" y="91.7">67</text>
<text x="63.3" y="94.4">IO68/DQS0B</text>
<text x="63.3" y="92.5">IO67/DQ1B</text>
<text x="63.3" y="90.7">IO66/DQ1B</text>
<text x="80.8" y="90.7">DEV_OE/IO86</text>
<text x="81.7" y="92.5">DQS1R/IO85</text>
<text x="87.5" y="94.4">IO84</text>
<text x="93.7" y="95.3">83</text>
<text x="93.7" y="93.5">84</text>
<text x="93.7" y="91.7">85</text>
<text x="114.6" y="94.4">GPIO_D1</text>
<text x="114.6" y="92.5">GPIO_D2</text>
<text x="114.6" y="90.7">GPIO_D3</text>
<text x="149.4" y="91.7">SDR_UDQM</text>
<text x="160.8" y="91.7">39</text>
<text x="165.1" y="92.5">DQM1</text>
<text x="165.1" y="90.7">DQM0</text>
<text x="174.1" y="92.5">VSSQ</text>
<text x="174.1" y="90.7">VSSQ</text>
<text x="180.7" y="91.7">52</text>
<text x="240.1" y="94">ASE-50.000MHZ-ET</text>
<text x="240.1" y="92.4">OSC1</text>
<text x="26.5" y="101.1">1k</text>
<text x="26.6" y="99">R15</text>
<text x="47.6" y="97.2">SDR_A11</text>
<text x="47.6" y="99">SDR_A9</text>
<text x="47.6" y="100.9">SDR_A8</text>
<text x="58.9" y="100.9">72</text>
<text x="58.9" y="99">71</text>
<text x="58.9" y="97.2">70</text>
<text x="63.3" y="101.8">IO72</text>
<text x="63.3" y="99.9">IO71</text>
<text x="63.3" y="98.1">IO70</text>
<text x="63.3" y="96.3">IO69</text>
<text x="81.2" y="98.1">VREFB5/IO80</text>
<text x="82.7" y="101.8">RDN3/IO77</text>
<text x="87.5" y="96.3">IO83</text>
<text x="93.7" y="100.9">77</text>
<text x="93.7" y="97.2">80</text>
<text x="114.1" y="101.8">GPIO_D26</text>
<text x="114.1" y="98.1">GPIO_D27</text>
<text x="114.6" y="96.3">GPIO_D0</text>
<text x="82.9" y="103.7">RUP3/IO76</text>
<text x="87.5" y="107.4">IO74</text>
<text x="87.5" y="105.5">IO75</text>
<text x="93.7" y="106.4">74</text>
<text x="93.7" y="104.6">75</text>
<text x="93.7" y="102.7">76</text>
<text x="99.4" y="106.4">SDR_A6</text>
<text x="99.4" y="104.6">SDR_A5</text>
<text x="99.4" y="102.7">SDR_A4</text>
<text x="87.5" y="109.2">IO73</text>
<text x="93.7" y="108.3">73</text>
<text x="99.4" y="108.3">SDR_A7</text>
<text x="166.5" y="121.1">1.2V</text>
<text x="178.1" y="124.4">EP4CE6E22(3/3)</text>
<text x="178.1" y="122.6">IC1</text>
<text x="199.8" y="121.1">3.3V</text>
<text x="225.7" y="121.1">1.2V</text>
<text x="170" y="128.7">29</text>
<text x="170" y="130.5">45</text>
<text x="170.9" y="126.8">5</text>
<text x="174.4" y="127.7">VCCINT</text>
<text x="174.4" y="129.6">VCCINT</text>
<text x="174.4" y="131.4">VCCINT</text>
<text x="189.1" y="127.7">VCCIO1</text>
<text x="189.1" y="129.6">VCCIO2</text>
<text x="189.1" y="131.4">VCCIO3</text>
<text x="197.4" y="126.8">17</text>
<text x="197.4" y="128.7">26</text>
<text x="197.4" y="130.5">40</text>
<text x="267.9" y="127.9">C21</text>
<text x="268.1" y="129.8">0.1uF</text>
<text x="47.9" y="137.8">IC1</text>
<text x="169.1" y="136.1">102</text>
<text x="169.1" y="137.9">116</text>
<text x="170" y="132.4">61</text>
<text x="170" y="134.2">78</text>
<text x="174.4" y="133.3">VCCINT</text>
<text x="174.4" y="135.1">VCCINT</text>
<text x="174.4" y="137">VCCINT</text>
<text x="189.1" y="133.3">VCCIO3</text>
<text x="189.1" y="135.1">VCCIO4</text>
<text x="189.1" y="137">VCCIO4</text>
<text x="197.4" y="132.4">47</text>
<text x="197.4" y="134.2">56</text>
<text x="197.4" y="136.1">62</text>
<text x="197.4" y="137.9">81</text>
<text x="225.7" y="136.3">0.1uF</text>
<text x="225.7" y="134.4">C5</text>
<text x="231.3" y="136.3">0.1uF</text>
<text x="231.3" y="134.4">C7</text>
<text x="236.8" y="136.3">0.1uF</text>
<text x="236.8" y="134.4">C10</text>
<text x="242.4" y="136.3">0.1uF</text>
<text x="242.4" y="134.4">C12</text>
<text x="247.9" y="136.3">0.1uF</text>
<text x="247.9" y="134.4">C14</text>
<text x="253.4" y="136.3">0.1uF</text>
<text x="253.4" y="134.4">C16</text>
<text x="259" y="136.3">0.1uF</text>
<text x="259" y="134.4">C18</text>
<text x="27.2" y="143.5">CLK50MHZ</text>
<text x="42.2" y="143.5">23</text>
<text x="47.9" y="139.4">EP4CE6E22(2/3)</text>
<text x="59.4" y="142.5">DCLK</text>
<text x="65.9" y="141.6">12</text>
<text x="73.5" y="141.6">DCLK</text>
<text x="83.6" y="142.5">DCLK</text>
<text x="169.1" y="139.8">134</text>
<text x="174.4" y="138.9">VCCINT</text>
<text x="174.4" y="140.7">VCCINT</text>
<text x="189.1" y="138.9">VCCIO5</text>
<text x="189.1" y="140.7">VCCIO6</text>
<text x="189.1" y="142.5">VCCIO7</text>
<text x="197.4" y="139.8">93</text>
<text x="197.4" y="141.6">117</text>
<text x="197.4" y="143.5">122</text>
<text x="225.7" y="143.3">3.3V</text>
<text x="42.2" y="145.3">24</text>
<text x="42.2" y="147.2">25</text>
<text x="46.7" y="144.4">CLK1</text>
<text x="46.7" y="146.3">CLK2</text>
<text x="46.7" y="148.1">CLK3</text>
<text x="54" y="149.9">CONF_DONE</text>
<text x="56.5" y="146.3">nSTATUS</text>
<text x="56.5" y="148.1">nCONFIG</text>
<text x="65.9" y="149">92</text>
<text x="65.9" y="147.2">14</text>
<text x="65.9" y="145.3">9</text>
<text x="84.1" y="149.9">CONFDONE</text>
<text x="84.9" y="146.3">nSTATUS</text>
<text x="84.9" y="148.1">nCONFIG</text>
<text x="101.6" y="144.6">2.5V</text>
<text x="140.7" y="147">1.2V</text>
<text x="162" y="147">2.5V</text>
<text x="170" y="149">37</text>
<text x="174.4" y="149.9">VCCD_PLL1</text>
<text x="189.1" y="144.4">VCCIO7</text>
<text x="189.1" y="146.3">VCCIO8</text>
<text x="189.1" y="148.1">VCCIO8</text>
<text x="197.4" y="145.3">130</text>
<text x="197.4" y="147.2">139</text>
<text x="58.5" y="155.5">MSEL0</text>
<text x="60.5" y="151.8">nCE</text>
<text x="65.9" y="150.9">21</text>
<text x="65.9" y="154.6">94</text>
<text x="105.2" y="154.6">1k</text>
<text x="105.2" y="152.4">R3</text>
<text x="137.9" y="154.6">MH1608-221Y</text>
<text x="146.4" y="152.7">FB1</text>
<text x="151.6" y="155.5">1uF</text>
<text x="151.8" y="153.7">C1</text>
<text x="161.8" y="154.6">C3</text>
<text x="170" y="150.9">35</text>
<text x="174.4" y="151.8">VCCA_PLL1</text>
<text x="191.5" y="153.7">GND</text>
<text x="191.5" y="151.8">GND</text>
<text x="191.5" y="155.5">GND</text>
<text x="197.4" y="152.7">19</text>
<text x="197.4" y="150.9">4</text>
<text x="197.4" y="154.6">22</text>
<text x="273.5" y="150.2">C23</text>
<text x="273.6" y="152">0.1uF</text>
<text x="42.2" y="160.1">89</text>
<text x="42.2" y="158.3">90</text>
<text x="42.2" y="156.4">91</text>
<text x="46.7" y="161.1">CLK6</text>
<text x="46.7" y="159.2">CLK5</text>
<text x="46.7" y="157.4">CLK4</text>
<text x="58.5" y="157.4">MSEL1</text>
<text x="58.5" y="159.2">MSEL2</text>
<text x="65.9" y="156.4">96</text>
<text x="65.9" y="158.3">97</text>
<text x="105.2" y="161.6">R4</text>
<text x="113.7" y="157.4">MSEL1</text>
<text x="161.8" y="156.3">0.1uF</text>
<text x="170" y="156.4">36</text>
<text x="174.4" y="157.4">GNDA_PLL1</text>
<text x="191.5" y="161.1">GND</text>
<text x="191.5" y="159.2">GND</text>
<text x="191.5" y="157.4">GND</text>
<text x="197.4" y="160.1">48</text>
<text x="197.4" y="158.3">41</text>
<text x="197.4" y="156.4">27</text>
<text x="225.7" y="158.5">0.1uF</text>
<text x="225.7" y="156.6">C6</text>
<text x="231.3" y="158.5">0.1uF</text>
<text x="231.3" y="156.6">C8</text>
<text x="236.8" y="158.5">0.1uF</text>
<text x="236.8" y="156.6">C11</text>
<text x="242.4" y="158.5">0.1uF</text>
<text x="242.4" y="156.6">C13</text>
<text x="247.9" y="158.5">0.1uF</text>
<text x="247.9" y="156.6">C15</text>
<text x="253.4" y="158.5">0.1uF</text>
<text x="253.4" y="156.6">C17</text>
<text x="259" y="158.5">0.1uF</text>
<text x="259" y="156.6">C19</text>
<text x="264.6" y="158.5">0.1uF</text>
<text x="264.6" y="156.6">C22</text>
<text x="42.2" y="162">88</text>
<text x="46.7" y="162.9">CLK7</text>
<text x="60.4" y="166.6">TCK</text>
<text x="60.6" y="164.8">TDI</text>
<text x="65.9" y="163.8">15</text>
<text x="65.9" y="165.7">16</text>
<text x="65.9" y="167.6">18</text>
<text x="84.5" y="166.6">FPGA_TCK</text>
<text x="84.6" y="164.8">FPGA_TDI</text>
<text x="105.2" y="163.8">DNI</text>
<text x="140.7" y="163.7">1.2V</text>
<text x="162" y="163.7">2.5V</text>
<text x="169.1" y="167.6">107</text>
<text x="169.1" y="165.7">109</text>
<text x="174.4" y="166.6">VCCD_PLL2</text>
<text x="191.5" y="166.6">GND</text>
<text x="191.5" y="164.8">GND</text>
<text x="191.5" y="162.9">GND</text>
<text x="197.4" y="167.6">82</text>
<text x="197.4" y="165.7">79</text>
<text x="197.4" y="163.8">63</text>
<text x="197.4" y="162">57</text>
<text x="60" y="170.3">TDO</text>
<text x="60.1" y="168.5">TMS</text>
<text x="65.9" y="169.4">20</text>
<text x="84.3" y="170.3">FPGA_TDO</text>
<text x="84.4" y="168.5">FPGA_TMS</text>
<text x="137.9" y="171.2">MH1608-221Y</text>
<text x="146.4" y="169.4">FB2</text>
<text x="151.6" y="172.2">1uF</text>
<text x="151.8" y="170.3">C2</text>
<text x="161.8" y="172.9">0.1uF</text>
<text x="161.8" y="171.2">C4</text>
<text x="169.1" y="173.1">108</text>
<text x="174.4" y="168.5">VCCA_PLL2</text>
<text x="191.5" y="172.2">GND</text>
<text x="191.5" y="170.3">GND</text>
<text x="191.5" y="168.5">GND</text>
<text x="197.4" y="173.1">123</text>
<text x="197.4" y="171.2">118</text>
<text x="197.4" y="169.4">95</text>
<text x="73.7" y="176.8">1k</text>
<text x="73.7" y="174.6">R2</text>
<text x="174.4" y="174">GNDA_PLL2</text>
<text x="187" y="178.1" transform="rotate(-90 187 178.1)">PKG-GND</text>
<text x="191.5" y="177.7">GND</text>
<text x="191.5" y="175.9">GND</text>
<text x="191.5" y="174">GND</text>
<text x="197.4" y="176.8">140</text>
<text x="197.4" y="175">131</text>
</g>
</svg>
